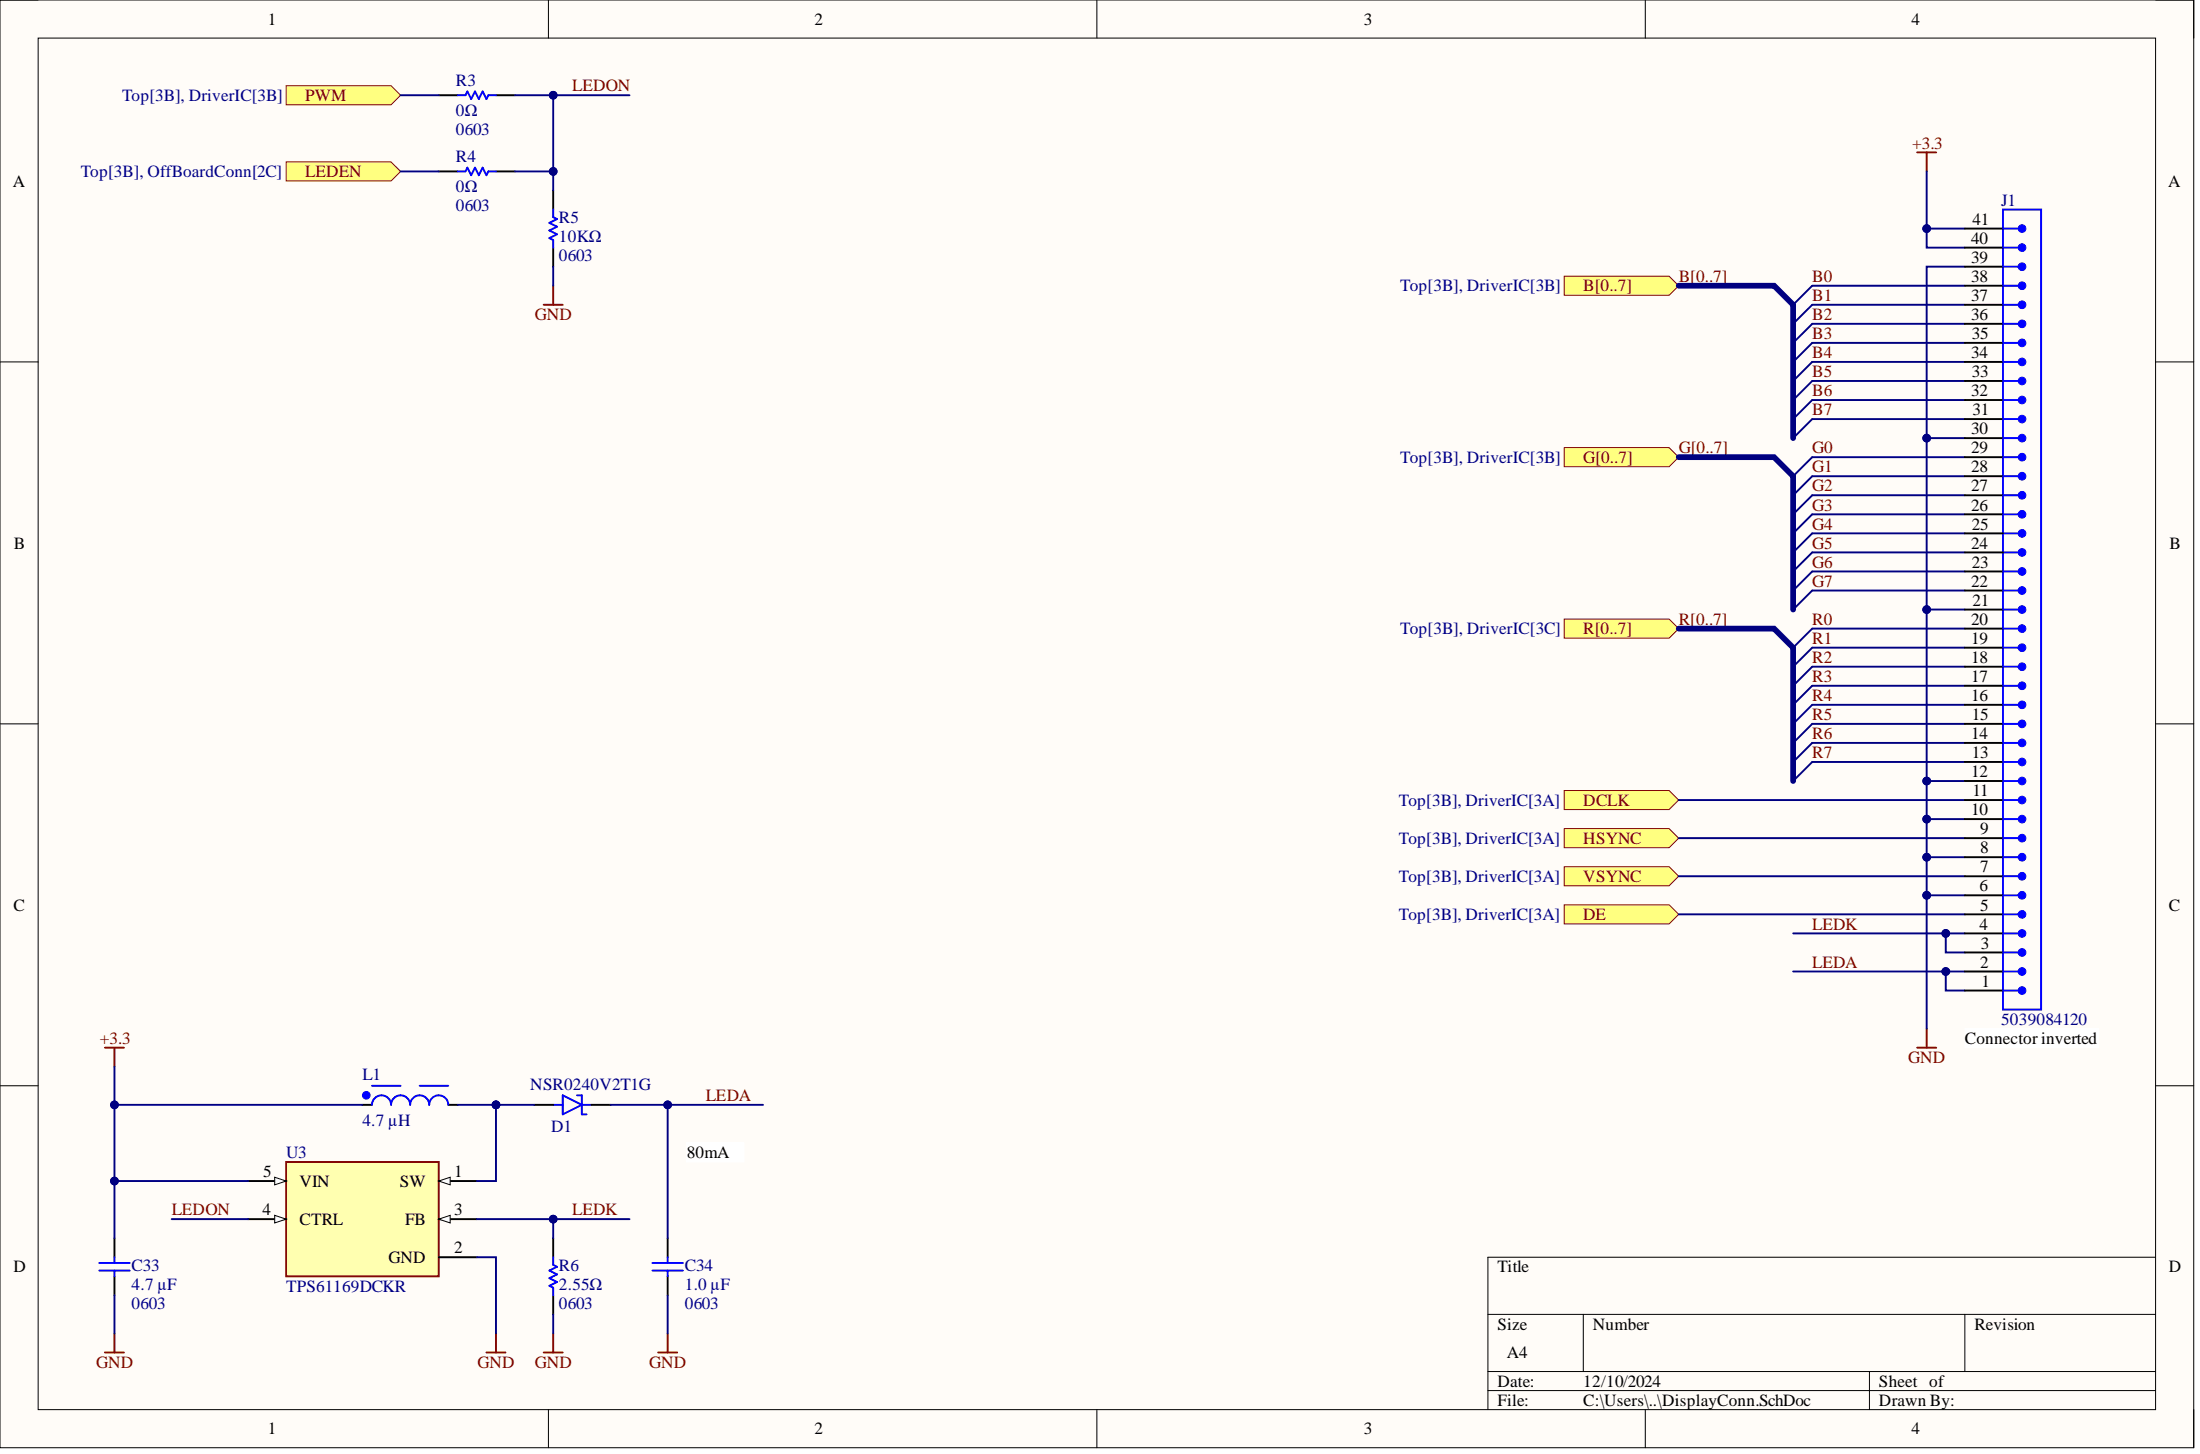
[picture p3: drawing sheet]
<svg xmlns="http://www.w3.org/2000/svg" width="292mm" height="193mm" viewBox="0 0 292 193" stroke-linecap="round" stroke-linejoin="round" font-family="sans-serif">
<path d="M0 0h291.3v192.1h-291.3z" fill-rule="evenodd" fill="#fffcf8"/>
<path d="M0 0h291.3v192.1h-291.3z" fill="none" stroke="#000" stroke-width=".13"/>
<path d="M5.1 5.1h281.1v182h-281.1z" fill-rule="evenodd" fill="#fffcf8"/>
<g fill="none" stroke="#000" stroke-width=".13">
<path d="M0 0h5.1M72.8 0v5.1M145.6 0v5.1M218.5 0v5.1M286.2 0h5.1v5.1M5.1 5.1h281.1v182h-281.1zM0 48h5.1M286.2 48h5.1M0 96.1h5.1M286.2 96.1h5.1M0 144.1h5.1M286.2 144.1h5.1"/>
<path d="M197.6 174.4h88.6M210.2 174.4v7.6M260.9 174.4v7.6M286.2 166.9h-88.6v20.2M72.8 187.1v5M145.6 187.1v5M197.6 182h88.6M197.6 184.6h88.6M218.5 187.1v5M248.2 182v5.1M291.3 187.1v5"/>
</g>
<path d="M254.5 20.2h2.6M255.8 20.2v2.6M254.5 139h2.6M255.8 136.5v2.5" fill="none" stroke="#800000" stroke-width=".25"/>
<g fill="none" stroke="#000080" stroke-width=".25">
<path d="M240.6 37.9l-2.5 2.5M240.6 40.4l-2.5 2.6M240.6 43l-2.5 2.5M240.6 45.5l-2.5 2.5M240.6 48l-2.5 2.6M240.6 50.6l-2.5 2.5M240.6 53.1l-2.5 2.5M240.6 55.6l-2.5 2.5M240.6 60.7l-2.5 2.5M240.6 63.2l-2.5 2.5M240.6 65.7l-2.5 2.6M240.6 68.3l-2.5 2.5"/>
<path d="M240.6 70.8l-2.5 2.5M240.6 73.3l-2.5 2.5M240.6 75.8l-2.5 2.6M240.6 78.4l-2.5 2.5M240.6 83.4l-2.5 2.6M240.6 86l-2.5 2.5M240.6 88.5l-2.5 2.5M240.6 91l-2.5 2.5M240.6 93.5l-2.5 2.6M240.6 96.1l-2.5 2.5M240.6 98.6l-2.5 2.5M240.6 101.1l-2.5 2.6"/>
</g>
<path d="M207.7 36.7h13.9l1.3 1.2-1.3 1.3h-13.9z" fill-rule="evenodd" fill="#ffff80"/>
<path d="M207.7 36.7h13.9l1.3 1.2-1.3 1.3h-13.9z" fill="none" stroke="#800000" stroke-width=".13"/>
<path d="M207.7 59.4h13.9l1.3 1.3-1.3 1.2h-13.9z" fill-rule="evenodd" fill="#ffff80"/>
<path d="M207.7 59.4h13.9l1.3 1.3-1.3 1.2h-13.9z" fill="none" stroke="#800000" stroke-width=".13"/>
<path d="M207.7 82.2h13.9l1.3 1.2-1.3 1.3h-13.9z" fill-rule="evenodd" fill="#ffff80"/>
<path d="M207.7 82.2h13.9l1.3 1.2-1.3 1.3h-13.9z" fill="none" stroke="#800000" stroke-width=".13"/>
<path d="M207.7 104.9h13.9l1.3 1.3-1.3 1.2h-13.9z" fill-rule="evenodd" fill="#ffff80"/>
<path d="M207.7 104.9h13.9l1.3 1.3-1.3 1.2h-13.9z" fill="none" stroke="#800000" stroke-width=".13"/>
<path d="M207.7 110h13.9l1.3 1.2-1.3 1.3h-13.9z" fill-rule="evenodd" fill="#ffff80"/>
<path d="M207.7 110h13.9l1.3 1.2-1.3 1.3h-13.9z" fill="none" stroke="#800000" stroke-width=".13"/>
<path d="M207.7 115h13.9l1.3 1.3-1.3 1.3h-13.9z" fill-rule="evenodd" fill="#ffff80"/>
<path d="M207.7 115h13.9l1.3 1.3-1.3 1.3h-13.9z" fill="none" stroke="#800000" stroke-width=".13"/>
<path d="M207.7 120.1h13.9l1.3 1.2-1.3 1.3h-13.9z" fill-rule="evenodd" fill="#ffff80"/>
<path d="M207.7 120.1h13.9l1.3 1.2-1.3 1.3h-13.9z" fill="none" stroke="#800000" stroke-width=".13"/>
<path d="M38 11.4h13.9l1.3 1.2-1.3 1.3h-13.9z" fill-rule="evenodd" fill="#ffff80"/>
<path d="M38 11.4h13.9l1.3 1.2-1.3 1.3h-13.9z" fill="none" stroke="#800000" stroke-width=".13"/>
<path d="M38 21.5h13.9l1.3 1.3-1.3 1.2h-13.9z" fill-rule="evenodd" fill="#ffff80"/>
<path d="M38 21.5h13.9l1.3 1.3-1.3 1.2h-13.9z" fill="none" stroke="#800000" stroke-width=".13"/>
<path d="M58.3 12.6h2.5M65.9 12.6h2.5M58.3 22.8h2.5M65.9 22.8h2.5M73.5 25.3v2.5M73.5 32.9v2.5M70.9 146.6h2.6M78.5 146.6h2.5" fill="none" stroke="#000" stroke-width=".25"/>
<path d="M60.8 12.6h1l.3-.5 .5 1 .5-1 .5 1 .5-1 .5 1 .2-.5h1.1M60.8 22.8h1l.3-.6 .5 1.1 .5-1.1 .5 1.1 .5-1.1 .5 1.1 .2-.5h1.1M73.5 27.8v1l.5 .3-1.1 .5 1.1 .5-1.1 .5 1.1 .5-1.1 .5 .6 .3v1M73.5 146.6h1.2M74.7 145.4l2.5 1.2-2.5 1.3zM76.6 145.4h.6v2.5h.7M77.2 146.6h1.3" fill="none" stroke="#00f" stroke-width=".25"/>
<path d="M73.5 37.9v2.5M72.2 40.4h2.5" fill="none" stroke="#800000" stroke-width=".25"/>
<path d="M38 154.2h20.3v15.2h-20.3z" fill-rule="evenodd" fill="#ffffb0"/>
<path d="M38 154.2h20.3v15.2h-20.3z" fill="none" stroke="#800000" stroke-width=".25"/>
<path d="M32.9 156.7h5.1" fill="none" stroke="#000" stroke-width=".25"/>
<path d="M36.5 156.2l1.5 .5-1.5 .5z" fill="#f8fcff"/>
<path d="M36.5 156.2l1.5 .5-1.5 .5z" fill="none" stroke="#000" stroke-width=".13"/>
<path d="M32.9 161.8h5.1" fill="none" stroke="#000" stroke-width=".25"/>
<path d="M36.5 161.3l1.5 .5-1.5 .5z" fill="#f8fcff"/>
<path d="M36.5 161.3l1.5 .5-1.5 .5z" fill="none" stroke="#000" stroke-width=".13"/>
<path d="M58.3 156.7h5" fill="none" stroke="#000" stroke-width=".25"/>
<path d="M58.3 156.7l1.5-.5v1z" fill="#f8fcff"/>
<path d="M58.3 156.7l1.5-.5v1z" fill="none" stroke="#000" stroke-width=".13"/>
<path d="M58.3 161.8h5" fill="none" stroke="#000" stroke-width=".25"/>
<path d="M58.3 161.8l1.5-.5v1z" fill="#f8fcff"/>
<path d="M58.3 161.8l1.5-.5v1z" fill="none" stroke="#000" stroke-width=".13"/>
<path d="M48.1 146.6h1.3M59.5 146.6h1.3M58.3 166.9h5" fill="none" stroke="#000" stroke-width=".25"/>
<path d="M49.4 146.6a1.27 1.27 0 0 1 1.3-1.2 1.27 1.27 0 0 1 1.2 1.2 1.27 1.27 0 0 1 1.3-1.2 1.27 1.27 0 0 1 1.3 1.2 1.27 1.27 0 0 1 1.2-1.2 1.27 1.27 0 0 1 1.3 1.2 1.27 1.27 0 0 1 1.3-1.2 1.27 1.27 0 0 1 1.2 1.2" fill="none" stroke="#00f" stroke-width=".25"/>
<circle cx="48.6" cy="145.4" r=".51" fill="#00f"/>
<circle cx="48.6" cy="145.4" r=".51" fill="none" stroke="#00f" stroke-width=".13"/>
<path d="M49.4 144.1h3.8M55.7 144.1h3.8M13.2 167.6h4M13.2 168.6h4M15.2 166.9v.7M15.2 168.6v.8M73.5 166.9v1l.5 .2-1.1 .5 1.1 .5-1.1 .5 1.1 .5-1.1 .5 .6 .3v1M86.6 167.6h4.1M86.6 168.6h4.1M88.6 166.9v.7M88.6 168.6v.8" fill="none" stroke="#00f" stroke-width=".25"/>
<path d="M13.9 139h2.6M15.2 139v2.6M13.9 179.5h2.6M15.2 177v2.5M64.6 179.5h2.5M65.9 177v2.5M72.2 179.5h2.5M73.5 177v2.5M87.4 179.5h2.5M88.6 177v2.5" fill="none" stroke="#800000" stroke-width=".25"/>
<path d="M15.2 164.3v2.6M15.2 169.4v2.5M73.5 164.3v2.6M73.5 171.9v2.5M88.6 164.3v2.6M88.6 169.4v2.5" fill="none" stroke="#000" stroke-width=".25"/>
<path d="M91.2 151.7h7.6v2.5h-7.6z" fill-rule="evenodd" fill="#fff"/>
<path d="M91.2 151.7h7.6v2.5h-7.6z" fill="none" stroke="#fff" stroke-width=".13"/>
<path d="M260.9 136.5h17.7v2.5h-17.7z" fill-rule="evenodd" fill="#fff"/>
<path d="M260.9 136.5h17.7v2.5h-17.7z" fill="none" stroke="#fff" stroke-width=".13"/>
<path d="M260.9 128.9h-2.6v2.6h2.6" fill="none" stroke="#000080" stroke-width=".25"/>
<circle cx="258.3" cy="128.9" r=".51" fill="#000080"/>
<circle cx="258.3" cy="128.9" r=".51" fill="none" stroke="#000080" stroke-width=".13"/>
<path d="M260.9 123.9h-2.6v2.5h2.6" fill="none" stroke="#000080" stroke-width=".25"/>
<circle cx="258.3" cy="123.9" r=".51" fill="#000080"/>
<circle cx="258.3" cy="123.9" r=".51" fill="none" stroke="#000080" stroke-width=".13"/>
<path d="M238.1 123.9h20.2" fill="none" stroke="#000080" stroke-width=".25"/>
<circle cx="258.3" cy="123.9" r=".51" fill="#000080"/>
<circle cx="258.3" cy="123.9" r=".51" fill="none" stroke="#000080" stroke-width=".13"/>
<path d="M238.1 128.9h20.2" fill="none" stroke="#000080" stroke-width=".25"/>
<circle cx="258.3" cy="128.9" r=".51" fill="#000080"/>
<circle cx="258.3" cy="128.9" r=".51" fill="none" stroke="#000080" stroke-width=".13"/>
<path d="M260.9 30.3h-5.1v2.6h5.1" fill="none" stroke="#000080" stroke-width=".25"/>
<circle cx="255.8" cy="30.3" r=".51" fill="#000080"/>
<circle cx="255.8" cy="30.3" r=".51" fill="none" stroke="#000080" stroke-width=".13"/>
<path d="M260.9 35.4h-5.1v101.1" fill="none" stroke="#000080" stroke-width=".25"/>
<circle cx="255.8" cy="58.1" r=".51" fill="#000080"/>
<circle cx="255.8" cy="58.1" r=".51" fill="none" stroke="#000080" stroke-width=".13"/>
<circle cx="255.8" cy="80.9" r=".51" fill="#000080"/>
<circle cx="255.8" cy="80.9" r=".51" fill="none" stroke="#000080" stroke-width=".13"/>
<circle cx="255.8" cy="103.7" r=".51" fill="#000080"/>
<circle cx="255.8" cy="103.7" r=".51" fill="none" stroke="#000080" stroke-width=".13"/>
<circle cx="255.8" cy="108.7" r=".51" fill="#000080"/>
<circle cx="255.8" cy="108.7" r=".51" fill="none" stroke="#000080" stroke-width=".13"/>
<circle cx="255.8" cy="113.8" r=".51" fill="#000080"/>
<circle cx="255.8" cy="113.8" r=".51" fill="none" stroke="#000080" stroke-width=".13"/>
<circle cx="255.8" cy="118.8" r=".51" fill="#000080"/>
<circle cx="255.8" cy="118.8" r=".51" fill="none" stroke="#000080" stroke-width=".13"/>
<path d="M255.8 118.8h5.1" fill="none" stroke="#000080" stroke-width=".25"/>
<circle cx="255.8" cy="118.8" r=".51" fill="#000080"/>
<circle cx="255.8" cy="118.8" r=".51" fill="none" stroke="#000080" stroke-width=".13"/>
<path d="M255.8 113.8h5.1" fill="none" stroke="#000080" stroke-width=".25"/>
<circle cx="255.8" cy="113.8" r=".51" fill="#000080"/>
<circle cx="255.8" cy="113.8" r=".51" fill="none" stroke="#000080" stroke-width=".13"/>
<path d="M255.8 108.7h5.1" fill="none" stroke="#000080" stroke-width=".25"/>
<circle cx="255.8" cy="108.7" r=".51" fill="#000080"/>
<circle cx="255.8" cy="108.7" r=".51" fill="none" stroke="#000080" stroke-width=".13"/>
<path d="M255.8 103.7h5.1" fill="none" stroke="#000080" stroke-width=".25"/>
<circle cx="255.8" cy="103.7" r=".51" fill="#000080"/>
<circle cx="255.8" cy="103.7" r=".51" fill="none" stroke="#000080" stroke-width=".13"/>
<path d="M255.8 80.9h5.1" fill="none" stroke="#000080" stroke-width=".25"/>
<circle cx="255.8" cy="80.9" r=".51" fill="#000080"/>
<circle cx="255.8" cy="80.9" r=".51" fill="none" stroke="#000080" stroke-width=".13"/>
<path d="M255.8 58.1h5.1" fill="none" stroke="#000080" stroke-width=".25"/>
<circle cx="255.8" cy="58.1" r=".51" fill="#000080"/>
<circle cx="255.8" cy="58.1" r=".51" fill="none" stroke="#000080" stroke-width=".13"/>
<g fill="none" stroke="#000080" stroke-width=".25">
<path d="M240.6 37.9h20.3M255.8 22.8v7.5M240.6 55.6h20.3M240.6 53.1h20.3M240.6 50.6h20.3M240.6 48h20.3M240.6 45.5h20.3M240.6 43h20.3M240.6 40.4h20.3M240.6 78.4h20.3M240.6 75.8h20.3M240.6 73.3h20.3"/>
<path d="M240.6 70.8h20.3M240.6 68.3h20.3M240.6 65.7h20.3M240.6 63.2h20.3M240.6 60.7h20.3M240.6 98.6h20.3M240.6 96.1h20.3M240.6 93.5h20.3M240.6 91h20.3M240.6 88.5h20.3M240.6 86h20.3M240.6 83.4h20.3"/>
<path d="M222.9 116.3h38M222.9 111.2h38M222.9 106.2h38M240.6 101.1h20.3M222.9 121.3h38"/>
</g>
<circle cx="255.8" cy="30.3" r=".51" fill="#000080"/>
<circle cx="255.8" cy="30.3" r=".51" fill="none" stroke="#000080" stroke-width=".13"/>
<path d="M53.2 12.6h5.1M68.4 12.6h5.1v10.2h-5.1M53.2 22.8h5.1" fill="none" stroke="#000080" stroke-width=".25"/>
<circle cx="73.4" cy="12.6" r=".51" fill="#000080"/>
<circle cx="73.4" cy="12.6" r=".51" fill="none" stroke="#000080" stroke-width=".13"/>
<circle cx="73.4" cy="22.8" r=".51" fill="#000080"/>
<circle cx="73.4" cy="22.8" r=".51" fill="none" stroke="#000080" stroke-width=".13"/>
<path d="M73.5 12.6h10.1" fill="none" stroke="#000080" stroke-width=".25"/>
<circle cx="73.4" cy="12.6" r=".51" fill="#000080"/>
<circle cx="73.4" cy="12.6" r=".51" fill="none" stroke="#000080" stroke-width=".13"/>
<path d="M73.5 22.8v2.5" fill="none" stroke="#000080" stroke-width=".25"/>
<circle cx="73.4" cy="22.8" r=".51" fill="#000080"/>
<circle cx="73.4" cy="22.8" r=".51" fill="none" stroke="#000080" stroke-width=".13"/>
<path d="M73.5 35.4v2.5M48.1 146.6h-32.9v10.1h17.7" fill="none" stroke="#000080" stroke-width=".25"/>
<circle cx="15.2" cy="156.7" r=".51" fill="#000080"/>
<circle cx="15.2" cy="156.7" r=".51" fill="none" stroke="#000080" stroke-width=".13"/>
<circle cx="15.2" cy="146.6" r=".51" fill="#000080"/>
<circle cx="15.2" cy="146.6" r=".51" fill="none" stroke="#000080" stroke-width=".13"/>
<path d="M60.8 146.6h5.1" fill="none" stroke="#000080" stroke-width=".25"/>
<circle cx="65.9" cy="146.6" r=".51" fill="#000080"/>
<circle cx="65.9" cy="146.6" r=".51" fill="none" stroke="#000080" stroke-width=".13"/>
<path d="M65.9 146.6v10.1h-2.6" fill="none" stroke="#000080" stroke-width=".25"/>
<circle cx="65.9" cy="146.6" r=".51" fill="#000080"/>
<circle cx="65.9" cy="146.6" r=".51" fill="none" stroke="#000080" stroke-width=".13"/>
<path d="M15.2 156.7v7.6M22.8 161.8h10.1M63.3 166.9h2.6v10.1" fill="none" stroke="#000080" stroke-width=".25"/>
<circle cx="15.2" cy="156.7" r=".51" fill="#000080"/>
<circle cx="15.2" cy="156.7" r=".51" fill="none" stroke="#000080" stroke-width=".13"/>
<path d="M15.2 171.9v5.1M63.3 161.8h10.2v2.5" fill="none" stroke="#000080" stroke-width=".25"/>
<circle cx="73.4" cy="161.8" r=".51" fill="#000080"/>
<circle cx="73.4" cy="161.8" r=".51" fill="none" stroke="#000080" stroke-width=".13"/>
<path d="M73.5 174.4v2.6M73.5 161.8h10.1" fill="none" stroke="#000080" stroke-width=".25"/>
<circle cx="73.4" cy="161.8" r=".51" fill="#000080"/>
<circle cx="73.4" cy="161.8" r=".51" fill="none" stroke="#000080" stroke-width=".13"/>
<path d="M81 146.6h20.3M88.6 171.9v5.1" fill="none" stroke="#000080" stroke-width=".25"/>
<circle cx="88.6" cy="146.6" r=".51" fill="#000080"/>
<circle cx="88.6" cy="146.6" r=".51" fill="none" stroke="#000080" stroke-width=".13"/>
<path d="M88.6 146.6v17.7" fill="none" stroke="#000080" stroke-width=".25"/>
<circle cx="88.6" cy="146.6" r=".51" fill="#000080"/>
<circle cx="88.6" cy="146.6" r=".51" fill="none" stroke="#000080" stroke-width=".13"/>
<path d="M15.2 141.6v5" fill="none" stroke="#000080" stroke-width=".25"/>
<circle cx="15.2" cy="146.6" r=".51" fill="#000080"/>
<circle cx="15.2" cy="146.6" r=".51" fill="none" stroke="#000080" stroke-width=".13"/>
<path d="M65.9 146.6h5" fill="none" stroke="#000080" stroke-width=".25"/>
<circle cx="65.9" cy="146.6" r=".51" fill="#000080"/>
<circle cx="65.9" cy="146.6" r=".51" fill="none" stroke="#000080" stroke-width=".13"/>
<path d="M222.9 37.9h12.6l2.6 2.5v17.7M222.9 60.7h12.6l2.6 2.5v17.7M222.9 83.4h12.6l2.6 2.6v17.7" fill="none" stroke="#000080" stroke-width=".76"/>
<path d="M265.9 27.8h5.1v106.2h-5.1zM265.9 73.3h2.6" fill="none" stroke="#00f" stroke-width=".25"/>
<path d="M260.9 128.9h5M260.9 131.5h5" fill="none" stroke="#000" stroke-width=".25"/>
<circle cx="268.5" cy="73.3" r=".51" fill="#00f"/>
<circle cx="268.5" cy="73.3" r=".51" fill="none" stroke="#00f" stroke-width=".13"/>
<path d="M265.9 70.8h2.6" fill="none" stroke="#00f" stroke-width=".25"/>
<circle cx="268.5" cy="70.8" r=".51" fill="#00f"/>
<circle cx="268.5" cy="70.8" r=".51" fill="none" stroke="#00f" stroke-width=".13"/>
<g fill="none" stroke="#000" stroke-width=".25">
<path d="M260.9 37.9h5M260.9 35.4h5M260.9 32.9h5M260.9 30.3h5M260.9 58.1h5M260.9 55.6h5M260.9 53.1h5M260.9 50.6h5M260.9 48h5M260.9 45.5h5M260.9 43h5M260.9 40.4h5"/>
<path d="M260.9 78.4h5M260.9 75.8h5M260.9 73.3h5M260.9 70.8h5M260.9 68.3h5M260.9 65.7h5M260.9 63.2h5M260.9 60.7h5M260.9 98.6h5M260.9 96.1h5M260.9 93.5h5M260.9 91h5"/>
<path d="M260.9 88.5h5M260.9 86h5M260.9 83.4h5M260.9 80.9h5M260.9 118.8h5M260.9 116.3h5M260.9 113.8h5M260.9 111.2h5M260.9 108.7h5M260.9 106.2h5M260.9 103.7h5M260.9 101.1h5"/>
<path d="M260.9 126.4h5M260.9 123.9h5M260.9 121.3h5"/>
</g>
<path d="M265.9 68.3h2.6" fill="none" stroke="#00f" stroke-width=".25"/>
<circle cx="268.5" cy="68.3" r=".51" fill="#00f"/>
<circle cx="268.5" cy="68.3" r=".51" fill="none" stroke="#00f" stroke-width=".13"/>
<path d="M265.9 65.7h2.6" fill="none" stroke="#00f" stroke-width=".25"/>
<circle cx="268.5" cy="65.7" r=".51" fill="#00f"/>
<circle cx="268.5" cy="65.7" r=".51" fill="none" stroke="#00f" stroke-width=".13"/>
<path d="M265.9 63.2h2.6" fill="none" stroke="#00f" stroke-width=".25"/>
<circle cx="268.5" cy="63.2" r=".51" fill="#00f"/>
<circle cx="268.5" cy="63.2" r=".51" fill="none" stroke="#00f" stroke-width=".13"/>
<path d="M265.9 60.7h2.6" fill="none" stroke="#00f" stroke-width=".25"/>
<circle cx="268.5" cy="60.7" r=".51" fill="#00f"/>
<circle cx="268.5" cy="60.7" r=".51" fill="none" stroke="#00f" stroke-width=".13"/>
<path d="M265.9 58.1h2.6" fill="none" stroke="#00f" stroke-width=".25"/>
<circle cx="268.5" cy="58.1" r=".51" fill="#00f"/>
<circle cx="268.5" cy="58.1" r=".51" fill="none" stroke="#00f" stroke-width=".13"/>
<path d="M265.9 55.6h2.6" fill="none" stroke="#00f" stroke-width=".25"/>
<circle cx="268.5" cy="55.6" r=".51" fill="#00f"/>
<circle cx="268.5" cy="55.6" r=".51" fill="none" stroke="#00f" stroke-width=".13"/>
<path d="M265.9 53.1h2.6" fill="none" stroke="#00f" stroke-width=".25"/>
<circle cx="268.5" cy="53.1" r=".51" fill="#00f"/>
<circle cx="268.5" cy="53.1" r=".51" fill="none" stroke="#00f" stroke-width=".13"/>
<path d="M265.9 50.6h2.6" fill="none" stroke="#00f" stroke-width=".25"/>
<circle cx="268.5" cy="50.6" r=".51" fill="#00f"/>
<circle cx="268.5" cy="50.6" r=".51" fill="none" stroke="#00f" stroke-width=".13"/>
<path d="M265.9 48h2.6" fill="none" stroke="#00f" stroke-width=".25"/>
<circle cx="268.5" cy="48" r=".51" fill="#00f"/>
<circle cx="268.5" cy="48" r=".51" fill="none" stroke="#00f" stroke-width=".13"/>
<path d="M265.9 45.5h2.6" fill="none" stroke="#00f" stroke-width=".25"/>
<circle cx="268.5" cy="45.5" r=".51" fill="#00f"/>
<circle cx="268.5" cy="45.5" r=".51" fill="none" stroke="#00f" stroke-width=".13"/>
<path d="M265.9 43h2.6" fill="none" stroke="#00f" stroke-width=".25"/>
<circle cx="268.5" cy="43" r=".51" fill="#00f"/>
<circle cx="268.5" cy="43" r=".51" fill="none" stroke="#00f" stroke-width=".13"/>
<path d="M265.9 40.4h2.6" fill="none" stroke="#00f" stroke-width=".25"/>
<circle cx="268.5" cy="40.5" r=".51" fill="#00f"/>
<circle cx="268.5" cy="40.5" r=".51" fill="none" stroke="#00f" stroke-width=".13"/>
<path d="M265.9 37.9h2.6" fill="none" stroke="#00f" stroke-width=".25"/>
<circle cx="268.5" cy="37.9" r=".51" fill="#00f"/>
<circle cx="268.5" cy="37.9" r=".51" fill="none" stroke="#00f" stroke-width=".13"/>
<path d="M265.9 35.4h2.6" fill="none" stroke="#00f" stroke-width=".25"/>
<circle cx="268.5" cy="35.4" r=".51" fill="#00f"/>
<circle cx="268.5" cy="35.4" r=".51" fill="none" stroke="#00f" stroke-width=".13"/>
<path d="M265.9 32.9h2.6" fill="none" stroke="#00f" stroke-width=".25"/>
<circle cx="268.5" cy="32.9" r=".51" fill="#00f"/>
<circle cx="268.5" cy="32.9" r=".51" fill="none" stroke="#00f" stroke-width=".13"/>
<path d="M265.9 30.3h2.6" fill="none" stroke="#00f" stroke-width=".25"/>
<circle cx="268.5" cy="30.3" r=".51" fill="#00f"/>
<circle cx="268.5" cy="30.3" r=".51" fill="none" stroke="#00f" stroke-width=".13"/>
<path d="M265.9 78.4h2.6" fill="none" stroke="#00f" stroke-width=".25"/>
<circle cx="268.5" cy="78.4" r=".51" fill="#00f"/>
<circle cx="268.5" cy="78.4" r=".51" fill="none" stroke="#00f" stroke-width=".13"/>
<path d="M265.9 75.8h2.6" fill="none" stroke="#00f" stroke-width=".25"/>
<circle cx="268.5" cy="75.8" r=".51" fill="#00f"/>
<circle cx="268.5" cy="75.8" r=".51" fill="none" stroke="#00f" stroke-width=".13"/>
<path d="M265.9 83.4h2.6" fill="none" stroke="#00f" stroke-width=".25"/>
<circle cx="268.5" cy="83.4" r=".51" fill="#00f"/>
<circle cx="268.5" cy="83.4" r=".51" fill="none" stroke="#00f" stroke-width=".13"/>
<path d="M265.9 80.9h2.6" fill="none" stroke="#00f" stroke-width=".25"/>
<circle cx="268.5" cy="80.9" r=".51" fill="#00f"/>
<circle cx="268.5" cy="80.9" r=".51" fill="none" stroke="#00f" stroke-width=".13"/>
<path d="M265.9 88.5h2.6" fill="none" stroke="#00f" stroke-width=".25"/>
<circle cx="268.5" cy="88.5" r=".51" fill="#00f"/>
<circle cx="268.5" cy="88.5" r=".51" fill="none" stroke="#00f" stroke-width=".13"/>
<path d="M265.9 86h2.6" fill="none" stroke="#00f" stroke-width=".25"/>
<circle cx="268.5" cy="86" r=".51" fill="#00f"/>
<circle cx="268.5" cy="86" r=".51" fill="none" stroke="#00f" stroke-width=".13"/>
<path d="M265.9 93.5h2.6" fill="none" stroke="#00f" stroke-width=".25"/>
<circle cx="268.5" cy="93.5" r=".51" fill="#00f"/>
<circle cx="268.5" cy="93.5" r=".51" fill="none" stroke="#00f" stroke-width=".13"/>
<path d="M265.9 91h2.6" fill="none" stroke="#00f" stroke-width=".25"/>
<circle cx="268.5" cy="91" r=".51" fill="#00f"/>
<circle cx="268.5" cy="91" r=".51" fill="none" stroke="#00f" stroke-width=".13"/>
<path d="M265.9 98.6h2.6" fill="none" stroke="#00f" stroke-width=".25"/>
<circle cx="268.5" cy="98.6" r=".51" fill="#00f"/>
<circle cx="268.5" cy="98.6" r=".51" fill="none" stroke="#00f" stroke-width=".13"/>
<path d="M265.9 96.1h2.6" fill="none" stroke="#00f" stroke-width=".25"/>
<circle cx="268.5" cy="96.1" r=".51" fill="#00f"/>
<circle cx="268.5" cy="96.1" r=".51" fill="none" stroke="#00f" stroke-width=".13"/>
<path d="M265.9 103.7h2.6" fill="none" stroke="#00f" stroke-width=".25"/>
<circle cx="268.5" cy="103.7" r=".51" fill="#00f"/>
<circle cx="268.5" cy="103.7" r=".51" fill="none" stroke="#00f" stroke-width=".13"/>
<path d="M265.9 101.1h2.6" fill="none" stroke="#00f" stroke-width=".25"/>
<circle cx="268.5" cy="101.1" r=".51" fill="#00f"/>
<circle cx="268.5" cy="101.1" r=".51" fill="none" stroke="#00f" stroke-width=".13"/>
<path d="M265.9 108.7h2.6" fill="none" stroke="#00f" stroke-width=".25"/>
<circle cx="268.5" cy="108.7" r=".51" fill="#00f"/>
<circle cx="268.5" cy="108.7" r=".51" fill="none" stroke="#00f" stroke-width=".13"/>
<path d="M265.9 106.2h2.6" fill="none" stroke="#00f" stroke-width=".25"/>
<circle cx="268.5" cy="106.2" r=".51" fill="#00f"/>
<circle cx="268.5" cy="106.2" r=".51" fill="none" stroke="#00f" stroke-width=".13"/>
<path d="M265.9 113.8h2.6" fill="none" stroke="#00f" stroke-width=".25"/>
<circle cx="268.5" cy="113.8" r=".51" fill="#00f"/>
<circle cx="268.5" cy="113.8" r=".51" fill="none" stroke="#00f" stroke-width=".13"/>
<path d="M265.9 111.2h2.6" fill="none" stroke="#00f" stroke-width=".25"/>
<circle cx="268.5" cy="111.2" r=".51" fill="#00f"/>
<circle cx="268.5" cy="111.2" r=".51" fill="none" stroke="#00f" stroke-width=".13"/>
<path d="M265.9 118.8h2.6" fill="none" stroke="#00f" stroke-width=".25"/>
<circle cx="268.5" cy="118.8" r=".51" fill="#00f"/>
<circle cx="268.5" cy="118.8" r=".51" fill="none" stroke="#00f" stroke-width=".13"/>
<path d="M265.9 116.3h2.6" fill="none" stroke="#00f" stroke-width=".25"/>
<circle cx="268.5" cy="116.3" r=".51" fill="#00f"/>
<circle cx="268.5" cy="116.3" r=".51" fill="none" stroke="#00f" stroke-width=".13"/>
<path d="M265.9 123.9h2.6" fill="none" stroke="#00f" stroke-width=".25"/>
<circle cx="268.5" cy="123.9" r=".51" fill="#00f"/>
<circle cx="268.5" cy="123.9" r=".51" fill="none" stroke="#00f" stroke-width=".13"/>
<path d="M265.9 121.3h2.6" fill="none" stroke="#00f" stroke-width=".25"/>
<circle cx="268.5" cy="121.4" r=".51" fill="#00f"/>
<circle cx="268.5" cy="121.4" r=".51" fill="none" stroke="#00f" stroke-width=".13"/>
<path d="M265.9 128.9h2.6" fill="none" stroke="#00f" stroke-width=".25"/>
<circle cx="268.5" cy="128.9" r=".51" fill="#00f"/>
<circle cx="268.5" cy="128.9" r=".51" fill="none" stroke="#00f" stroke-width=".13"/>
<path d="M265.9 126.4h2.6" fill="none" stroke="#00f" stroke-width=".25"/>
<circle cx="268.5" cy="126.4" r=".51" fill="#00f"/>
<circle cx="268.5" cy="126.4" r=".51" fill="none" stroke="#00f" stroke-width=".13"/>
<path d="M265.9 131.5h2.6" fill="none" stroke="#00f" stroke-width=".25"/>
<circle cx="268.5" cy="131.5" r=".51" fill="#00f"/>
<circle cx="268.5" cy="131.5" r=".51" fill="none" stroke="#00f" stroke-width=".13"/>
<g font-size="2.3">
<text x="35.5" y="3.3">1</text>
<text x="108.1" y="3.3">2</text>
<text x="181.1" y="3.3">3</text>
<text x="253.8" y="3.3">4</text>
<text x="1.7" y="24.8">A</text>
<text x="261.9" y="29.8">41</text>
<text x="287.9" y="24.8">A</text>
<text x="261.7" y="34.9">39</text>
<text x="261.7" y="32.4">40</text>
<text x="261.7" y="39.9">37</text>
<text x="261.7" y="37.4">38</text>
<text x="261.7" y="47.5">34</text>
<text x="261.7" y="42.5">36</text>
<text x="261.8" y="45">35</text>
<text x="261.7" y="52.6">32</text>
<text x="261.8" y="50.1">33</text>
<text x="261.7" y="57.6">30</text>
<text x="261.9" y="55.1">31</text>
<text x="261.7" y="65.2">27</text>
<text x="261.7" y="62.7">28</text>
<text x="261.7" y="60.2">29</text>
<text x="261.7" y="67.8">26</text>
<text x="261.8" y="70.3">25</text>
<text x="1.9" y="72.8">B</text>
<text x="261.7" y="77.9">22</text>
<text x="261.7" y="72.8">24</text>
<text x="261.8" y="75.3">23</text>
<text x="288.1" y="72.8">B</text>
<text x="261.7" y="82.9">20</text>
<text x="261.9" y="80.4">21</text>
<text x="261.7" y="88">18</text>
<text x="261.7" y="85.5">19</text>
<text x="261.7" y="93">16</text>
<text x="261.7" y="90.5">17</text>
<text x="261.8" y="95.6">15</text>
<text x="261.7" y="98.1">14</text>
<text x="261.8" y="100.6">13</text>
<text x="261.7" y="103.1">12</text>
<text x="261.9" y="105.7">11</text>
<text x="261.7" y="108.2">10</text>
<text x="262.9" y="113.3">8</text>
<text x="262.9" y="110.7">9</text>
<text x="262.8" y="118.3">6</text>
<text x="262.9" y="115.8">7</text>
<text x="1.8" y="120.8">C</text>
<text x="262.8" y="123.4">4</text>
<text x="262.9" y="120.8">5</text>
<text x="263" y="125.9">3</text>
<text x="288" y="120.8">C</text>
<text x="262.9" y="128.4">2</text>
<text x="263.1" y="131">1</text>
<text x="260.9" y="138.5">Connector inverted</text>
<text x="91.2" y="153.7">80mA</text>
<text x="34.9" y="161.3">4</text>
<text x="35" y="156.2">5</text>
<text x="39.8" y="157.5">VIN</text>
<text x="53.1" y="157.5">SW</text>
<text x="60.3" y="156.2">1</text>
<text x="60.3" y="161.3">3</text>
<text x="39.8" y="162.6">CTRL</text>
<text x="51.6" y="167.6">GND</text>
<text x="53.8" y="162.6">FB</text>
<text x="60.3" y="166.4">2</text>
<text x="1.8" y="168.9">D</text>
<text x="198.8" y="168.9">Title</text>
<text x="288" y="168.9">D</text>
<text x="198.8" y="176.5">Size</text>
<text x="211.5" y="176.5">Number</text>
<text x="262.1" y="176.5">Revision</text>
<text x="198.8" y="184">Date:</text>
<text x="200.1" y="180.3">A4</text>
<text x="210.2" y="184">12/10/2024</text>
<text x="249.5" y="184">Sheet of</text>
<text x="35.5" y="190.4">1</text>
<text x="108.1" y="190.4">2</text>
<text x="181.1" y="190.4">3</text>
<text x="198.8" y="186.6">File:</text>
<text x="210.2" y="186.6">C:\Users\..\DisplayConn.SchDoc</text>
<text x="249.5" y="186.6">Drawn By:</text>
<text x="253.8" y="190.4">4</text>
</g>
<g font-size="2.3" fill="#000080">
<text x="60.5" y="11.4">R3</text>
<text x="16.2" y="13.4">Top[3B], DriverIC[3B]</text>
<text x="60.5" y="15.4">0Ω</text>
<text x="60.5" y="17.9">0603</text>
<text x="10.7" y="23.5">Top[3B], OffBoardConn[2C]</text>
<text x="60.5" y="21.5">R4</text>
<text x="60.5" y="25.5">0Ω</text>
<text x="60.5" y="28.1">0603</text>
<text x="74.2" y="29.6">R5</text>
<text x="265.7" y="27.3">J1</text>
<text x="74.2" y="32.1">10KΩ</text>
<text x="74.2" y="34.6">0603</text>
<text x="185.9" y="38.7">Top[3B], DriverIC[3B]</text>
<text x="185.9" y="61.4">Top[3B], DriverIC[3B]</text>
<text x="185.9" y="84.2">Top[3B], DriverIC[3C]</text>
<text x="185.7" y="106.9">Top[3B], DriverIC[3A]</text>
<text x="185.7" y="112">Top[3B], DriverIC[3A]</text>
<text x="185.7" y="117.1">Top[3B], DriverIC[3A]</text>
<text x="185.7" y="122.1">Top[3B], DriverIC[3A]</text>
<text x="265.7" y="136">5039084120</text>
<text x="48.1" y="143.3">L1</text>
<text x="48.1" y="149.4">4.7 µH</text>
<text x="70.4" y="144.6">NSR0240V2T1G</text>
<text x="38" y="153.7">U3</text>
<text x="73.2" y="150.2">D1</text>
<text x="17.5" y="171.2">4.7 µF</text>
<text x="17.5" y="173.7">0603</text>
<text x="17.5" y="168.6">C33</text>
<text x="38" y="171.4">TPS61169DCKR</text>
<text x="74.2" y="171.2">2.55Ω</text>
<text x="74.2" y="173.7">0603</text>
<text x="74.2" y="168.6">R6</text>
<text x="90.9" y="171.2">1.0 µF</text>
<text x="90.9" y="173.7">0603</text>
<text x="90.9" y="168.6">C34</text>
</g>
<g font-size="2.3" fill="#800000">
<text x="40.5" y="13.4">PWM</text>
<text x="76" y="12.1">LEDON</text>
<text x="40.5" y="23.5">LEDEN</text>
<text x="253.9" y="19.7">+3.3</text>
<text x="210.2" y="38.7">B[0..7]</text>
<text x="222.9" y="37.4">B[0..7]</text>
<text x="240.6" y="37.4">B0</text>
<text x="240.6" y="39.9">B1</text>
<text x="71" y="42.5">GND</text>
<text x="240.6" y="42.5">B2</text>
<text x="240.6" y="45">B3</text>
<text x="240.6" y="47.5">B4</text>
<text x="240.6" y="50.1">B5</text>
<text x="240.6" y="52.6">B6</text>
<text x="240.6" y="55.1">B7</text>
<text x="210.2" y="61.4">G[0..7]</text>
<text x="222.9" y="60.2">G[0..7]</text>
<text x="240.6" y="60.2">G0</text>
<text x="240.6" y="62.7">G1</text>
<text x="240.6" y="65.2">G2</text>
<text x="240.6" y="67.8">G3</text>
<text x="240.6" y="70.3">G4</text>
<text x="240.6" y="72.8">G5</text>
<text x="240.6" y="75.3">G6</text>
<text x="240.6" y="77.9">G7</text>
<text x="222.9" y="82.9">R[0..7]</text>
<text x="240.6" y="82.9">R0</text>
<text x="210.2" y="84.2">R[0..7]</text>
<text x="240.6" y="88">R2</text>
<text x="240.6" y="85.5">R1</text>
<text x="240.6" y="95.6">R5</text>
<text x="240.6" y="93">R4</text>
<text x="240.6" y="90.5">R3</text>
<text x="240.6" y="100.6">R7</text>
<text x="240.6" y="98.1">R6</text>
<text x="210.2" y="106.9">DCLK</text>
<text x="210.2" y="112">HSYNC</text>
<text x="210.2" y="117.1">VSYNC</text>
<text x="210.2" y="122.1">DE</text>
<text x="240.6" y="123.4">LEDK</text>
<text x="240.6" y="128.4">LEDA</text>
<text x="13.3" y="138.5">+3.3</text>
<text x="253.4" y="141.1">GND</text>
<text x="93.7" y="146.1">LEDA</text>
<text x="22.8" y="161.3">LEDON</text>
<text x="76" y="161.3">LEDK</text>
<text x="12.7" y="181.5">GND</text>
<text x="63.4" y="181.5">GND</text>
<text x="71" y="181.5">GND</text>
<text x="86.2" y="181.5">GND</text>
</g>
</svg>
